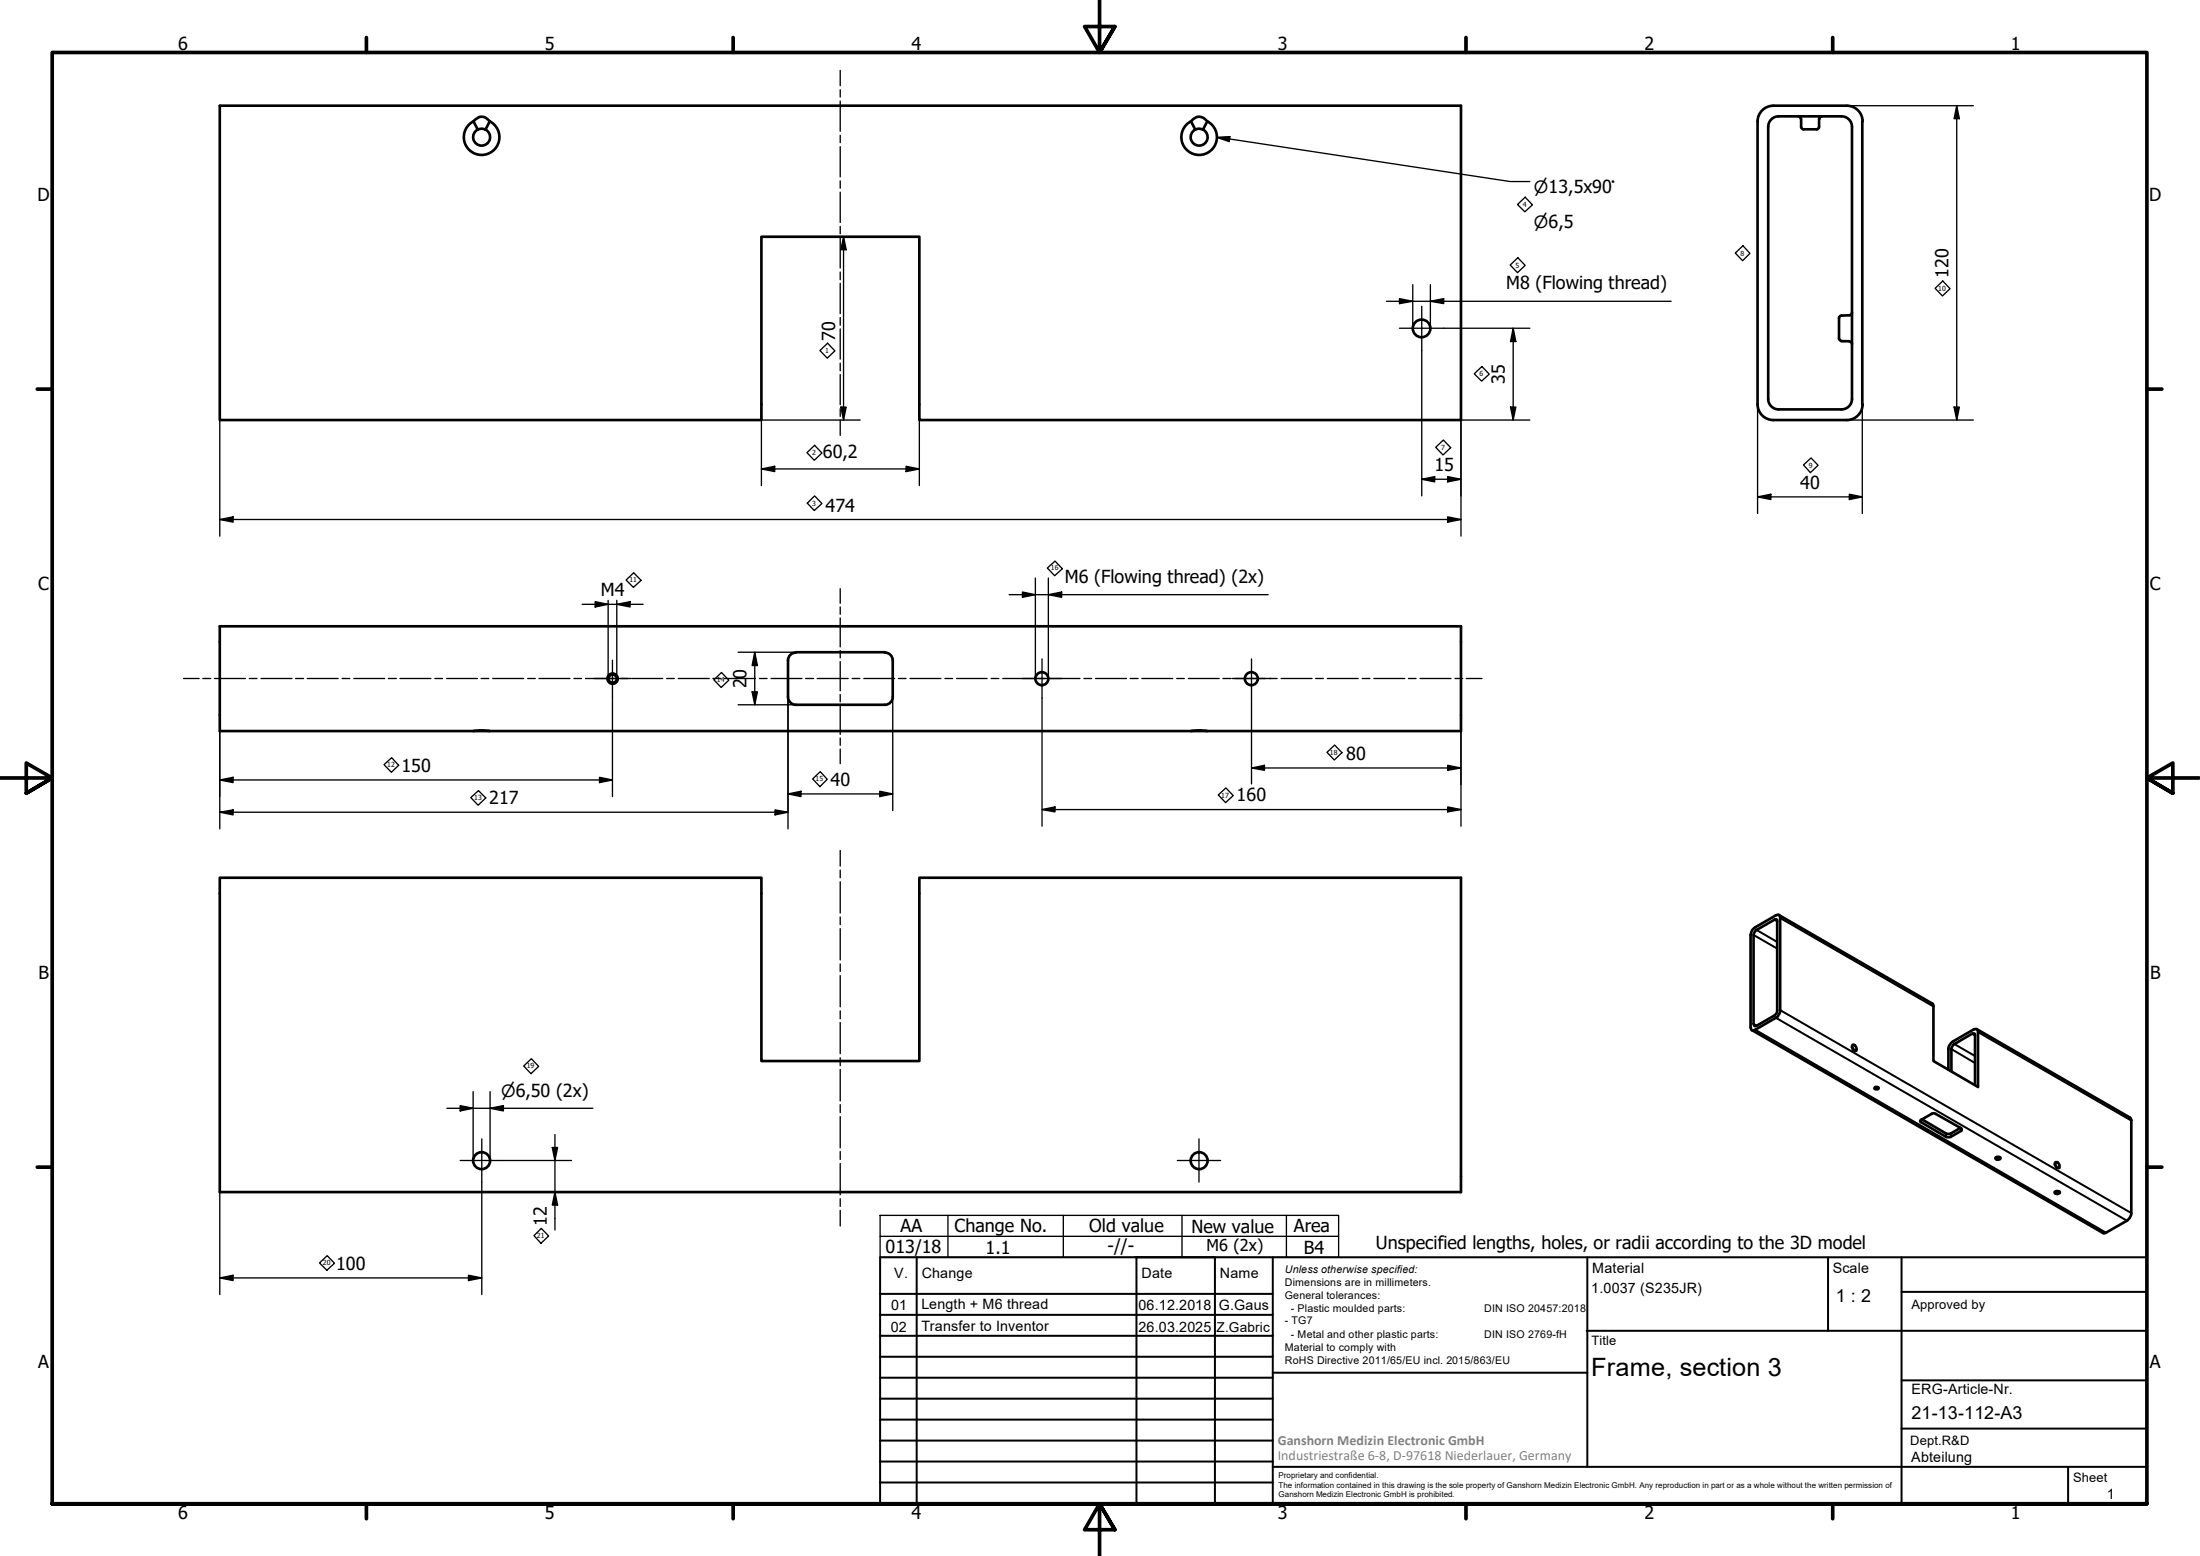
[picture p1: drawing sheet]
<svg xmlns="http://www.w3.org/2000/svg" width="420mm" height="297mm" viewBox="0 0 420 297" stroke-linecap="round" stroke-linejoin="round" font-family="sans-serif">
<!-- layer: Visible (ISO) -->
<g fill="none" stroke="#000" stroke-width=".51">
<path d="M42 20.2h237v60h-103.4v-35h-30.2v35h-103.4zM90.4 23.2a3.4 3.4 0 0 0-1.1 5.1 3.4 3.4 0 0 0 5.3 0 3.4 3.4 0 0 0-1.1-5.1M90.4 23.2a1.81 1.81 0 0 1 3.1 0M90.4 23.2l.8 1.6M91.2 24.7a1.62 1.62 0 0 0-.5 2.5 1.62 1.62 0 0 0 2.5 0 1.62 1.62 0 0 0-.5-2.5M91.2 24.8a1.49 1.49 0 0 1 1.5 0M93.5 23.2l-.8 1.6M227.5 23.2a3.4 3.4 0 0 0-1.1 5.1 3.4 3.4 0 0 0 5.2 0 3.4 3.4 0 0 0-1-5.1M227.5 23.2a1.81 1.81 0 0 1 3.1 0M227.5 23.2l.8 1.6M228.3 24.7a1.62 1.62 0 0 0-.5 2.5 1.62 1.62 0 0 0 2.5 0 1.62 1.62 0 0 0-.5-2.5M228.3 24.8a1.49 1.49 0 0 1 1.4 0"/>
<path d="M230.6 23.2l-.9 1.6M335.7 23.2v54M337.7 24.2v52M338.7 20.2a3 3 0 0 0-3 3M338.7 20.2h14a3 3 0 0 1 3 3M339.7 22.2h12M339.7 22.2a2 2 0 0 0-2 2M343.4 22.2l.3 .1 .2 .4M344 22.7v1.5M344 24.2l.2 .4 .2 .1h2.6l.2-.1 .2-.4M347.4 22.7v1.5M347.9 22.2l-.4 .2v.3"/>
<path d="M351.7 22.2a2 2 0 0 1 2 2M353.7 24.2v52M355.7 23.2v54M353.7 59.7l-.2 .4-.3 .1M335.7 77.2a3 3 0 0 0 3 3M337.7 76.2a2 2 0 0 0 2 2M339.7 78.2h12M351.2 64.6l.1 .2 .4 .3M351.7 65.1h1.5M351.7 60.2l-.3 .1-.2 .4v3.9M353.2 60.2h-1.5M353.2 65.2l.4 .2 .1 .3"/>
<path d="M353.7 76.2a2 2 0 0 1-2 2M355.7 77.2a3 3 0 0 1-3 3h-14M42 119.6h237v20h-237zM90.4 139.6l1.1-.2 2 .2M150.5 133a1.49 1.49 0 0 0 1.5 1.5M152 124.6a1.49 1.49 0 0 0-1.5 1.5v6.9M152 134.5h17M152 124.5h17M169 124.6a1.49 1.49 0 0 1 1.5 1.5v6.9M170.5 133.1a1.49 1.49 0 0 1-1.5 1.4M227.5 139.6l1-.2 2.1 .2M42 167.6h103.4v35h30.2v-35h103.4v60h-237z"/>
<path d="M334.6 177.5l.6-.5 4.1-2.3a.49 .49 0 0 1 .7 .5v17.9l-.5 .9-4.5 2.7-.5-.1-.2-.5v-17.6zM335.3 177.7l3.7-2.2 .4 .2v17.4l-.5 .8-3.4 1.9-.3 .1-.3-.5v-16.9zM339.7 174.7l29.4 16.9 .2 .3v10.7l8.5 4.9v-10.7l-.2-.3h-.7l-3.9 2.3-.6 .6-.3 .7v4.1M353.7 199.9l.3 .6M353.8 199.4a.71 .71 0 0 1 .7 .5 .71 .71 0 0 1-.2 .7 .85 .85 0 0 1-.5-1.2zM377.5 196.5l29.4 17 .1 .2v18.1l-.6 1.1-4.2 2.4-.6 .1-67-38.8M358.1 207.5h.5l.2 .2a.4 .4 0 0 1-.4 .2 .4 .4 0 0 1-.4-.3zM358.1 207.6a.25 .25 0 0 0 .3 .2 .25 .25 0 0 0 .2-.2M366.8 213.9l2.1-1.3 .5-.1 5.1 2.9 .1 .4-2 1.2-.7 .1-5.1-2.9zM367 213.7l4.9 2.8 .7-.1 1.8-1.1M372.7 204.5v-4.4l.1-.3 .5-.5 3.3-2a.36 .36 0 0 1 .6 .2v9.6M381.1 221a.5 .5 0 0 1 .6-.2 .5 .5 0 0 1 .3 .4 .5 .5 0 0 1-.5 .2 .5 .5 0 0 1-.4-.4z"/>
<path d="M392.4 227.5l.7-.1 .3 .1v.1a.49 .49 0 0 1-.5 .3 .49 .49 0 0 1-.5-.4zM392.4 222.3l.3 .6M392.5 221.9a.68 .68 0 0 1 .7 .3 .68 .68 0 0 1 0 .8 .82 .82 0 0 1-.7-1.1z"/>
<circle cx="271.5" cy="62.7" r="1.68"/>
<circle cx="117" cy="129.6" r=".79"/>
<circle cx="117" cy="129.6" r=".98"/>
<circle cx="199" cy="129.6" r="1.24"/>
<circle cx="239" cy="129.6" r="1.24"/>
<circle cx="92" cy="221.6" r="1.62"/>
<circle cx="229" cy="221.6" r="1.62"/>
</g>
<!-- layer: Visible Narrow (ISO) -->
<g fill="none" stroke="#000" stroke-width=".38">
<path d="M334.9 178.5l4.5 2.6M335.5 177.5l3.9 2.3M338.9 175.6l.5 .3M340 175.2l29.3 16.9M334.9 195.4l.6 .4M335.2 196.6l67 38.7M339.2 194.3l67 38.7M340 192.8l67 38.8M373.3 199.3l3.9 2.3M376.6 197.3l.6 .4M377.8 197l29.2 16.9M366.9 213.8v.4"/>
<path d="M371.7 216.4v.6M372.6 216.4v.6M372.7 200.3l4.5 2.6M374.5 215.4v.5"/>
</g>
<!-- layer: Border (ISO) -->
<g fill="none" stroke="#000" stroke-width=".7">
<path d="M70 7.2v2.8M140 7.2v2.8M210 0v10l-2.9-4.9h5.8l-2.9 4.9 2.9-4.9M280 7.2v2.8M350 7.2v2.8M7.1 74.3h2.9M410 74.3h2.9M0 148.5h10l-5-2.8v5.7l5-2.9-5 2.9M420 148.5h-10l5-2.8v5.7l-5-2.9 5 2.9M7.1 222.8h2.9M410 222.8h2.9M10 287.1v-277.1h400v277.1h-400h400"/>
<path d="M70 287.1v2.8M140 287.1v2.8M212.9 292l-2.9-4.9 2.9 4.9h-5.8l2.9-4.9v9.9M280 287.1v2.8M350 287.1v2.8"/>
</g>
<!-- layer: TitleBlock -->
<g fill="none" stroke="#000" stroke-width=".38">
<path d="M168.1 251h75M168.1 247h75M168.1 255h75M168.1 259h75M175.1 240v47M216.9 240h15M217 240v47M232 240v47M243.1 240.1v46.9h-75v-47h241.9v47.1h-167M303 254h107M303.1 240v40M349.1 240v14"/>
<path d="M363.2 240v47.1M363.2 246.6h46.8M168.1 271h75M168.1 263h75M168.1 267h75M168.1 275h75M168.1 279h75M243.1 262.1h60M363.2 272.7h46.8M363.2 263.5h46.8M168.1 283h75M216.9 287h15"/>
<path d="M243.1 280h166.9M395 280.1v7"/>
</g>
<!-- layer: Sketch Geometry (ISO) -->
<g fill="none" stroke="#000" stroke-width=".25">
<path d="M160.5 13.4v3M160.5 17.1v1.4M160.5 19.3v5.8M160.5 25.8v1.4M160.5 28v5.8M160.5 34.5v1.4M160.5 36.7v5.8M289.8 39l1.5-1.4 1.4 1.5-1.5 1.3zM160.5 43.2v1.4M160.5 45.4v5.8M160.5 51.9v1.5M160.5 54.1v5.8"/>
<path d="M288.4 50.6l1.5-1.4 1.4 1.5-1.5 1.4zM331.4 48.3l1.5-1.4 1.3 1.5-1.4 1.4zM369.6 55l1.4-1.4 1.4 1.5-1.4 1.4zM156.6 66.9l1.5-1.4 1.3 1.5-1.4 1.4zM160.5 60.6v1.5M160.5 62.8v5.8M160.5 69.3v1.5M160.5 71.5v5.8M160.5 78v1.5M281.6 71.4l1.4-1.4 1.4 1.4-1.4 1.4zM154.1 86.4l1.5-1.4 1.4 1.5-1.5 1.4zM154.2 96.1l1.4-1.4 1.4 1.4-1.5 1.4z"/>
<path d="M160.5 80.2v2.9M274.2 85.4l1.5-1.4 1.4 1.5-1.5 1.4zM344.4 88.8l1.5-1.4 1.3 1.4-1.4 1.4zM119.6 110.7l1.4-1.4 1.4 1.5-1.4 1.3zM160.5 112.4v2.8M160.5 115.9v1.4M160.5 118v5.5M200 108.4l1.5-1.3 1.4 1.5-1.5 1.3zM35.1 129.5h2.9M38.7 129.5h1.6M41 129.5h5.9M47.6 129.5h1.5"/>
<path d="M49.8 129.5h6M56.5 129.5h1.5M58.7 129.5h5.9M65.3 129.5h1.5M67.6 129.5h5.9M74.2 129.5h1.5M76.4 129.5h5.9M83.1 129.5h1.4M85.3 129.5h5.9M91.9 129.5h1.4M94.1 129.5h5.9M100.8 129.5h1.4"/>
<path d="M102.9 129.5h5.9M109.6 129.5h1.5M111.8 129.5h5.9M118.5 129.5h1.5M120.6 129.5h6M127.3 129.5h1.5M129.5 129.5h5.9M136.1 129.5h1.6M136.3 129.8l1.5-1.4 1.4 1.4-1.5 1.4zM138.4 129.5h5.9M145 129.5h1.5M147.3 129.5h5.9"/>
<path d="M153.9 129.5h1.5M156.1 129.5h5.9M160.5 124.2v1.4M160.5 126.3v5.6M160.5 132.6v1.4M160.5 134.7v5.5M162.8 129.5h1.4M165 129.5h5.9M171.6 129.5h1.4M173.8 129.5h5.9M180.5 129.5h1.4M182.7 129.5h5.8"/>
<path d="M189.3 129.5h1.5M191.5 129.5h5.9M198.2 129.5h1.4M200.3 129.5h5.9M207 129.5h1.5M209.2 129.5h5.9M215.8 129.5h1.6M218.1 129.5h5.9M224.7 129.5h1.5M226.9 129.5h6M233.6 129.5h1.5M235.8 129.5h5.9"/>
<path d="M242.4 129.5h1.5M244.7 129.5h5.9M251.3 129.5h1.4M253.5 129.5h5.9M260.2 129.5h1.4M262.4 129.5h5.9M269 129.5h1.4M271.2 129.5h5.9M277.9 129.5h1.4M280 129.5h3M73.3 146l1.5-1.4 1.3 1.5-1.4 1.3zM89.9 152.3l1.5-1.4 1.4 1.4-1.5 1.4z"/>
<path d="M155.2 148.7l1.5-1.4 1.3 1.5-1.4 1.4zM160.5 140.9v1.4M160.5 143v2.8M232.7 151.8l1.4-1.4 1.4 1.5-1.4 1.3zM253.4 143.6l1.5-1.4 1.4 1.5-1.5 1.4zM160.5 162.4v2.9M160.5 166.1v1.5M160.5 168.3v6M160.5 175.1v1.4M160.5 177.3v5.9M160.5 184v1.5M160.5 186.2v6"/>
<path d="M160.5 193v1.5M160.5 195.2v6M100 203.5l1.5-1.4 1.4 1.5-1.5 1.4zM160.5 201.9v1.5M160.5 204.1v6.1M160.5 210.9v1.5M160.5 213.2v5.9M160.5 219.8v1.5M102 235.9l1.4-1.4 1.4 1.5-1.5 1.3zM160.5 222.1v6M160.5 228.8v1.5M160.5 231.1v2.9"/>
<path d="M168.1 232h87.6v8h-87.6zM168.1 236h87.6M181 232v8M203.1 232v8M225.7 232v8M245.7 232v8M61 241.1l1.5-1.4 1.4 1.5-1.5 1.3z"/>
</g>
<!-- layer: Dimension (ISO) -->
<g fill="none" stroke="#000" stroke-width=".25">
<path d="M352.7 20.2h24.2M373.7 20.2l.5 2.5h-1zM373.7 20.2v60M161.1 45.2l.5 2.5h-1zM161.1 45.2v35M264.8 57.5h54.4M267.3 57l2.5 .5-2.5 .5zM269.8 54.3v8.3M273.2 57.5l2.5-.5v1zM273.2 54.3v8.3M42 77.2v25.1M145.4 77.2v15.5"/>
<path d="M160.6 77.7h1l-.5 2.5zM175.6 77.2v15.5M271.5 66.9v27.8M275.7 62.7h16.5M279 77.2v25.1M288.5 77.7h1l-.5 2.5zM289 62.7l.5 2.5h-1zM289 62.7v17.5M335.7 77.2v20.8M355.7 77.2v20.8M373.2 77.7h1l-.5 2.5zM42 99.2l2.5-.5v1z"/>
<path d="M42 99.2h237M145.4 89.5l2.6-.5v1zM145.4 80.2h18.9M145.4 89.5h30.2M173 89l2.6 .5-2.6 .5zM271.5 91.5l2.5-.5v1zM271.5 91.5h7.5M276.5 98.7l2.5 .5-2.5 .5zM276.5 91l2.5 .5-2.5 .5zM279 80.2h13.2M335.7 94.9l2.5-.6v1.1zM335.7 94.9h20"/>
<path d="M352.7 80.2h24.2M353.2 94.3l2.5 .6-2.5 .5zM111.2 115.4h11.6M113.7 114.9l2.4 .5-2.4 .5zM116.1 114.6v14.9M117.8 115.4l2.5-.5v1zM117.8 114.6v14.9M192.7 113.5h49.5M195.3 113l2.4 .5-2.4 .5zM197.7 110.3v19.2M200.2 113.5l2.6-.5v1zM200.2 110.3v19.2"/>
<path d="M42 136.5v21.7M117 133.1v19M141 134.5h11M141 124.5h11M143.6 132.1h1.1l-.6 2.4zM144.1 124.5l.6 2.5h-1.1zM144.1 124.5v10M150.5 133v25.2M170.5 133v21.7M199 133.3v24.4M239 133.3v16.4M279 136.5v21.2"/>
<path d="M42 148.9l2.5-.5v1zM42 155.1l2.5-.5v1zM42 148.9h75M42 155.1h108.5M114.5 148.4l2.5 .5-2.5 .5zM148 154.6l2.5 .5-2.5 .5zM150.5 151.6l2.5-.5v1zM150.5 151.6h20M168 151.1l2.5 .5-2.5 .5zM199 154.5l2.5-.5v1zM199 154.5h80M239 146.6l2.5-.5v1z"/>
<path d="M239 146.6h40M276.5 146.1l2.5 .5-2.5 .5zM276.5 154l2.5 .5-2.5 .5zM85.3 211.6h27.9M87.9 211.1l2.5 .5-2.5 .5zM90.4 208.4v13.1M93.6 211.6l2.5-.5v1zM93.6 208.4v13.1M105.5 219.1h1l-.5 2.4zM106 216.6v18.2M42 224.6v22.5M92 225.7v21.4"/>
<path d="M96.1 221.5h13.1M106 227.6l.5 2.4h-1zM42 244l2.5-.6v1.1zM42 244h50M89.5 243.4l2.5 .6-2.5 .5z"/>
</g>
<g fill="#000">
<path d="M373.7 20.2l.5 2.5h-1zM161.1 45.2l.5 2.5h-1zM267.3 57l2.5 .5-2.5 .5zM273.2 57.5l2.5-.5v1zM160.6 77.7h1l-.5 2.5zM288.5 77.7h1l-.5 2.5zM289 62.7l.5 2.5h-1zM373.2 77.7h1l-.5 2.5zM42 99.2l2.5-.5v1zM145.4 89.5l2.6-.5v1zM173 89l2.6 .5-2.6 .5zM271.5 91.5l2.5-.5v1z"/>
<path d="M276.5 98.7l2.5 .5-2.5 .5zM276.5 91l2.5 .5-2.5 .5zM335.7 94.9l2.5-.6v1.1zM353.2 94.3l2.5 .6-2.5 .5zM113.7 114.9l2.4 .5-2.4 .5zM117.8 115.4l2.5-.5v1zM195.3 113l2.4 .5-2.4 .5zM200.2 113.5l2.6-.5v1zM143.6 132.1h1.1l-.6 2.4zM144.1 124.5l.6 2.5h-1.1zM42 148.9l2.5-.5v1zM42 155.1l2.5-.5v1z"/>
<path d="M114.5 148.4l2.5 .5-2.5 .5zM148 154.6l2.5 .5-2.5 .5zM150.5 151.6l2.5-.5v1zM168 151.1l2.5 .5-2.5 .5zM199 154.5l2.5-.5v1zM239 146.6l2.5-.5v1zM276.5 146.1l2.5 .5-2.5 .5zM276.5 154l2.5 .5-2.5 .5zM87.9 211.1l2.5 .5-2.5 .5zM93.6 211.6l2.5-.5v1zM105.5 219.1h1l-.5 2.4zM106 227.6l.5 2.4h-1z"/>
<path d="M42 244l2.5-.6v1.1zM89.5 243.4l2.5 .6-2.5 .5z"/>
</g>
<!-- layer: Symbol (ISO) -->
<path d="M232.3 26.2l2.6-.1-.1 .9zM232.3 26.2l56.1 8.5h3.8" fill="none" stroke="#000" stroke-width=".25"/>
<path d="M232.3 26.2l2.6-.1-.1 .9z" fill="#000"/>
<!-- layer: Center Mark (ISO) -->
<path d="M271.5 58.5v8.4M267.3 62.7h8.4M113.5 129.5h7M117 126v7.1M195.3 129.5h7.5M199 125.8v7.5M235.3 129.5h7.5M239 125.8v7.5M92 217.4v8.3M229 217.4v8.3M87.9 221.5h8.2M224.9 221.5h8.2" fill="none" stroke="#000" stroke-width=".25"/>
<text font-size="4.8" x="303.9" y="262.6">Frame, section 3</text>
<g font-size="3.4">
<text x="34" y="9.6">6</text>
<text x="104.1" y="9.6">5</text>
<text x="174.1" y="9.6">4</text>
<text x="244" y="9.6">3</text>
<text x="314.1" y="9.6">2</text>
<text x="384" y="9.6">1</text>
<text x="7.2" y="38.4">D</text>
<text x="410.5" y="38.4">D</text>
<text x="372.1" y="53" transform="rotate(-90 372.1 53)">120</text>
<text x="287.7" y="55.2">M8 (Flowing thread)</text>
<text x="159.5" y="65.1" transform="rotate(-90 159.5 65.1)">70</text>
<text x="287.4" y="73.3" transform="rotate(-90 287.4 73.3)">35</text>
<text x="157.2" y="87.4">60,2</text>
<text x="273.9" y="89.9">15</text>
<text x="343.8" y="93.3">40</text>
<text x="157.7" y="97.6">474</text>
<text x="7.3" y="112.6">C</text>
<text x="114.7" y="113.8">M4</text>
<text x="203.4" y="111.3">M6 (Flowing thread) (2x)</text>
<text x="410.6" y="112.6">C</text>
<text x="142.6" y="131.4" transform="rotate(-90 142.6 131.4)">2</text>
<text x="142.6" y="129.5" transform="rotate(-90 142.6 129.5)">0</text>
<text x="76.7" y="147.3">150</text>
<text x="158.6" y="150">40</text>
<text x="257.1" y="145">80</text>
<text x="93.4" y="153.5">217</text>
<text x="236.2" y="153">160</text>
<text x="7.4" y="186.9">B</text>
<text x="410.7" y="186.9">B</text>
<text x="104.5" y="234" transform="rotate(-90 104.5 234)">12</text>
<text x="169.1" y="239.3">013/18</text>
<text x="172" y="235.3">AA</text>
<text x="182.3" y="235.2">Change No.</text>
<text x="188.2" y="239.3">1.1</text>
<text x="208" y="235.2">Old value</text>
<text x="211.5" y="239.1">-//-</text>
<text x="227.6" y="235.3">New value</text>
<text x="247.1" y="235.2">Area</text>
<text x="249" y="239.3">B4</text>
<text x="262.8" y="238.5">Unspecified lengths, holes, or radii according to the 3D model</text>
<text x="64.2" y="242.4">100</text>
<text x="350.6" y="248.5">1 : 2</text>
<text x="7.3" y="261.2">A</text>
<text x="410.6" y="261.2">A</text>
<text x="365.1" y="270.9">21-13-112-A3</text>
<text x="34" y="289.9">6</text>
<text x="104.1" y="289.9">5</text>
<text x="174.1" y="289.9">4</text>
<text x="244" y="289.9">3</text>
<text x="314.1" y="289.9">2</text>
<text x="384" y="289.9">1</text>
</g>
<g font-size="3.2">
<text x="292.9" y="36.8">⌀13,5x90°</text>
<text x="292.9" y="43.6">⌀6,5</text>
<text x="95.7" y="209.3">⌀6,50 (2x)</text>
</g>
<text font-size="3.1" x="230.4" y="238.9">M6 (2x)</text>
<g font-size="2.7">
<text x="170.8" y="244">V.</text>
<text x="176" y="244">Change</text>
<text x="218" y="244">Date</text>
<text x="233" y="244">Name</text>
<text x="304.1" y="243">Material</text>
<text x="350" y="243.1">Scale</text>
<text x="170.2" y="250">01</text>
<text x="176" y="249.9">Length + M6 thread</text>
<text x="217.4" y="250">06.12.2018</text>
<text x="232.8" y="250">G.Gaus</text>
<text x="303.9" y="246.8">1.0037 (S235JR)</text>
<text x="170.1" y="254.2">02</text>
<text x="176" y="254.2">Transfer to Inventor</text>
<text x="217.4" y="254.2">26.03.2025</text>
<text x="365.1" y="266.1">ERG-Article-Nr.</text>
<text x="365" y="279">Abteilung</text>
<text x="402.3" y="286.2">1</text>
</g>
<g font-size="2.7" fill="#808080">
<text x="244" y="275.8">Ganshorn Medizin Electronic GmbH</text>
<text x="244" y="278.7">Industriestraße 6-8, D-97618 Niederlauer, Germany</text>
</g>
<text font-size="2.6" x="232.3" y="254.4">Z.Gabric</text>
<g font-size="2.5">
<text x="365.1" y="249.9">Approved by</text>
<text x="304" y="256.8">Title</text>
<text x="364.8" y="275.8">Dept.R&amp;D</text>
<text x="395.9" y="282.9">Sheet</text>
</g>
<g font-size="2">
<text x="245.4" y="242.9">Unless otherwise specified:</text>
<text x="245.4" y="245.4">Dimensions are in millimeters.</text>
<text x="245.4" y="247.9">General tolerances:</text>
<text x="246.5" y="250.4">- Plastic moulded parts:</text>
<text x="283.5" y="250.4">DIN ISO 20457:2018</text>
<text x="245.4" y="252.8">- TG7</text>
<text x="245.4" y="257.9">Material to comply with</text>
<text x="246.5" y="255.4">- Metal and other plastic parts:</text>
<text x="283.5" y="255.4">DIN ISO 2769-fH</text>
<text x="245.4" y="260.3">RoHS Directive 2011/65/EU incl. 2015/863/EU</text>
</g>
<g font-size="1.5">
<text x="244.2" y="282.2">Proprietary and confidential.</text>
<text x="244.2" y="284">The information contained in this drawing is the sole property of Ganshorn Medizin Electronic GmbH. Any reproduction in part or as a whole without the written permission of</text>
<text x="244.2" y="285.8">Ganshorn Medizin Electronic GmbH is prohibited.</text>
</g>
<g font-size="1.3">
<text x="290.8" y="39.5">4</text>
<text x="289.4" y="51.1">5</text>
<text x="332.4" y="48.8">8</text>
<text x="370.1" y="55.5">10</text>
<text x="157.6" y="67.4">1</text>
<text x="282.6" y="71.9">6</text>
<text x="155.1" y="86.9">2</text>
<text x="275.2" y="85.9">7</text>
<text x="345.4" y="89.3">9</text>
<text x="155.1" y="96.6">3</text>
<text x="120.2" y="111.2">11</text>
<text x="200.7" y="108.9">16</text>
<text x="136.9" y="130.2">14</text>
<text x="73.9" y="146.5">12</text>
<text x="155.8" y="149.1">15</text>
<text x="254" y="144.1">18</text>
<text x="90.6" y="152.7">13</text>
<text x="233.2" y="152.3">17</text>
<text x="100.6" y="203.9">19</text>
<text x="102.6" y="236.3">21</text>
<text x="61.7" y="241.5">20</text>
</g>
</svg>
